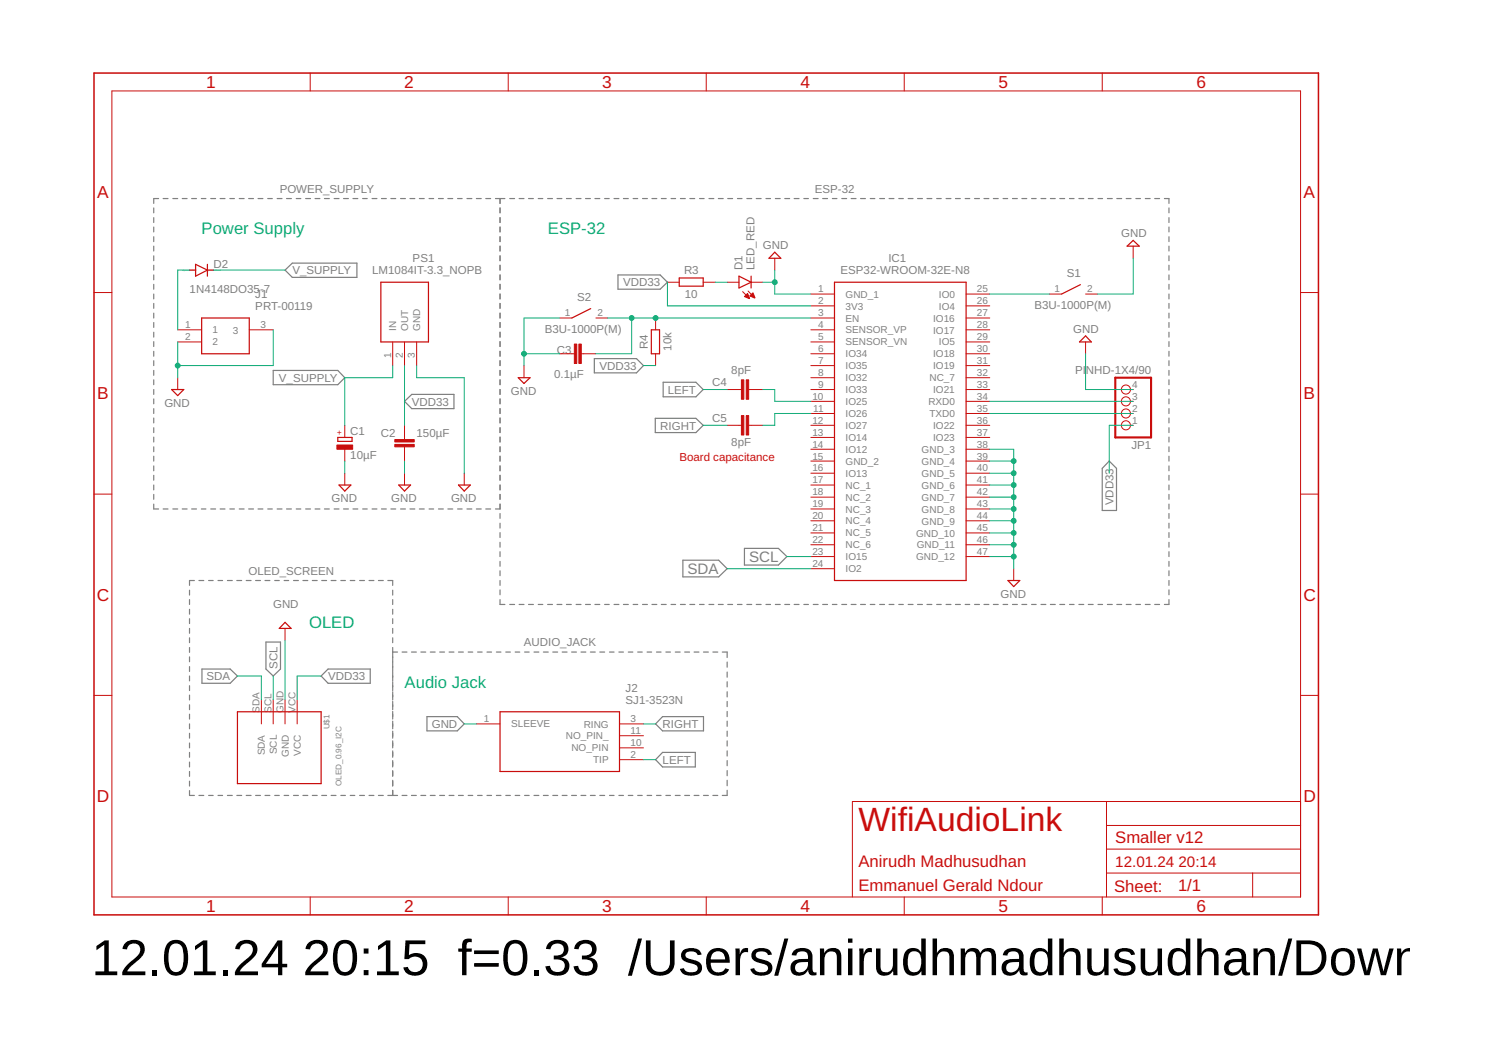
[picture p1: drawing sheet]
<svg xmlns="http://www.w3.org/2000/svg" width="105mm" height="74mm" viewBox="0 0 105 74" stroke-linecap="round" stroke-linejoin="round" font-family="sans-serif">
<g fill="none" stroke="#808080" stroke-width=".08">
<path d="M10.7 14.5v.4M10.7 15.2v.3M10.7 15.9v.3M10.7 16.5v.4M10.7 17.2v.3M10.7 17.9v.3M10.7 18.5v.4M10.7 19.2v.3M10.7 19.9v.3M11.1 13.9h-.4v.3M11.4 13.9h.3M12.1 13.9h.3"/>
<path d="M12.7 13.9h.4M13.4 13.9h.3M14.1 13.9h.3M14.7 13.9h.3M15.4 13.9h.3M16 13.9h.4M16.7 13.9h.3M17.4 13.9h.3M18 13.9h.4M18.7 13.9h.3M19.3 13.9h.4M19.9 18.9l.5-.5h4.5v1h-4.5z"/>
<path d="M20 13.9h.3M20.7 13.9h.3M21.3 13.9h.4M22 13.9h.3M22.6 13.9h.4M23.3 13.9h.4M24 13.9h.3M24.6 13.9h.4M25.3 13.9h.3M26 13.9h.3M26.6 13.9h.4M27.3 13.9h.3"/>
<path d="M28 13.9h.3M28.6 13.9h.4M29.3 13.9h.3M30 13.9h.3M30.6 13.9h.3M31.3 13.9h.3M31.9 13.9h.4M32.6 13.9h.3M33.3 13.9h.3M33.9 13.9h.3M34.6 13.9h.6M34.9 13.9v.3"/>
<path d="M34.9 14.5v.4M34.9 15.2v.3M34.9 15.9v.3M34.9 16.5v.4M34.9 17.2v.3M34.9 17.9v.3M34.9 18.5v.4M34.9 19.2v.3M34.9 19.9v.3M35.6 13.9h.3M36.2 13.9h.4M36.9 13.9h.3"/>
<path d="M37.6 13.9h.3M38.2 13.9h.4M38.9 13.9h.3M39.5 13.9h.4M40.2 13.9h.4M40.9 13.9h.3M41.5 13.9h.4M42.2 13.9h.3M42.9 13.9h.3M43.1 19.2h3l.5 .5-.5 .5h-3zM43.5 13.9h.4M44.2 13.9h.3"/>
<path d="M44.9 13.9h.3M45.5 13.9h.3M46.2 13.9h.3M46.8 13.9h.4M47.5 13.9h.3M48.2 13.9h.3M48.8 13.9h.3M49.5 13.9h.3M50.1 13.9h.4M50.8 13.9h.3M51.5 13.9h.3M52.1 13.9h.4"/>
<path d="M52.8 13.9h.3M53.5 13.9h.3M54.1 13.9h.4M54.8 13.9h.3M55.4 13.9h.4M56.1 13.9h.3M56.8 13.9h.3M57.4 13.9h.4M58.1 13.9h.3M58.8 13.9h.3M59.4 13.9h.4M60.1 13.9h.3"/>
<path d="M60.7 13.9h.4M61.4 13.9h.3M62.1 13.9h.3M62.7 13.9h.4M63.4 13.9h.3M64.1 13.9h.3M64.7 13.9h.3M65.4 13.9h.3M66 13.9h.4M66.7 13.9h.3M67.4 13.9h.3M68 13.9h.4"/>
<path d="M68.7 13.9h.3M69.3 13.9h.4M70 13.9h.3M70.7 13.9h.3M71.3 13.9h.4M72 13.9h.3M72.7 13.9h.3M73.3 13.9h.4M74 13.9h.3M74.7 13.9h.3M75.3 13.9h.3M76 13.9h.3"/>
<path d="M76.6 13.9h.4M77.3 13.9h.3M78 13.9h.3M78.6 13.9h.4M79.3 13.9h.3M79.9 13.9h.4M80.6 13.9h.3M81.3 13.9h.3v.3M81.6 14.5v.4M81.6 15.2v.3M81.6 15.9v.3M81.6 16.5v.4"/>
<path d="M81.6 17.2v.3M81.6 17.9v.3M81.6 18.5v.4M81.6 19.2v.3M81.6 19.9v.3M10.7 20.5v.4M10.7 21.2v.3M10.7 21.9v.3M10.7 22.5v.4M10.7 23.2v.3M10.7 23.9v.3M10.7 24.5v.4"/>
<path d="M10.7 25.2v.3M10.7 25.9v.3M10.7 26.5v.4M10.7 27.2v.3M10.7 27.9v.3M10.7 28.5v.4M10.7 29.2v.3M10.7 29.9v.3M10.7 30.5v.4M10.7 31.2v.3M10.7 31.9v.3M10.7 32.5v.4"/>
<path d="M10.7 33.2v.3M10.7 33.9v.3M10.7 34.5v.4M10.7 35.2v.3h.4M11.4 35.5h.3M12.1 35.5h.3M12.7 35.5h.4M13.4 35.5h.3M14.1 35.5h.3M14.7 35.5h.3M15.4 35.5h.3M16 35.5h.4"/>
<path d="M16.7 35.5h.3M17.4 35.5h.3M18 35.5h.4M18.7 35.5h.3M19.1 25.9h4.5l.5 .5-.5 .5h-4.5zM19.3 35.5h.4M20 35.5h.3M20.7 35.5h.3M21.3 35.5h.4M22 35.5h.3M22.6 35.5h.4M23.3 35.5h.4"/>
<path d="M24 35.5h.3M24.6 35.5h.4M25.3 35.5h.3M26 35.5h.3M26.6 35.5h.4M27.3 35.5h.3M28 35.5h.3M28.2 28l.5-.5h3v1h-3zM28.6 35.5h.4M29.3 35.5h.3M30 35.5h.3M30.6 35.5h.3"/>
<path d="M31.3 35.5h.3M31.9 35.5h.4M32.6 35.5h.3M33.3 35.5h.3M33.9 35.5h.3M34.9 20.5v.4M34.9 21.2v.3M34.9 21.9v.3M34.9 22.5v.4M34.9 23.2v.3M34.9 23.9v.3M34.9 24.5v.4"/>
<path d="M34.9 25.2v.3M34.9 25.9v.3M34.9 26.5v.4M34.9 27.2v.3M34.9 27.9v.3M34.9 28.5v.4M34.9 29.2v.3M34.9 29.9v.3M34.9 30.5v.4M34.9 31.2v.3M34.9 31.9v.3M34.9 32.5v.4"/>
<path d="M34.9 33.2v.3M34.9 33.9v.3M34.9 34.5v.4M34.9 35.2v.3h-.3M34.9 35.9v.3M34.9 36.5v.4M34.9 37.2v.3M34.9 37.9v.3M34.9 38.5v.4M34.9 39.2v.3M34.9 39.9v.3M41.5 25h2.9l.5 .5-.5 .5h-2.9z"/>
<path d="M45.7 29.2h2.9l.5 .5-.5 .5h-2.9zM46.3 26.7h2.3l.5 .5-.5 .5h-2.3zM47.7 39.1h2.5l.6 .6-.6 .6h-2.5zM52 38.3h2.3l.6 .6-.6 .6h-2.3zM77.4 32.2l.5 .5v2.9h-1v-2.9zM81.6 20.5v.4M81.6 21.2v.3M81.6 21.9v.3M81.6 22.5v.4M81.6 23.2v.3M81.6 23.9v.3M81.6 24.5v.4"/>
<path d="M81.6 25.2v.3M81.6 25.9v.3M81.6 26.5v.4M81.6 27.2v.3M81.6 27.9v.3M81.6 28.5v.4M81.6 29.2v.3M81.6 29.9v.3M81.6 30.5v.4M81.6 31.2v.3M81.6 31.9v.3M81.6 32.5v.4"/>
<path d="M81.6 33.2v.3M81.6 33.9v.3M81.6 34.5v.4M81.6 35.2v.3M81.6 35.9v.3M81.6 36.5v.4M81.6 37.2v.3M81.6 37.9v.3M81.6 38.5v.4M81.6 39.2v.3M81.6 39.9v.3M13.2 41.2v.4"/>
<path d="M13.2 41.9v.3M13.2 42.5v.4M13.2 43.2v.3M13.2 43.9v.3M13.2 44.5v.4M13.2 45.2v.4M13.2 45.9v.3M13.2 46.5v.4M13.2 47.2v.3M13.2 47.9v.3M13.2 48.5v.4M13.2 49.2v.4"/>
<path d="M13.2 49.9v.3M13.2 50.5v.4M13.2 51.2v.3M13.2 51.9v.3M13.2 52.5v.4M13.2 53.2v.4M13.2 53.9v.3M13.2 54.5v.4M13.2 55.2v.3h.4M13.6 40.5h-.4v.4M13.9 40.5h.3M13.9 55.5h.3"/>
<path d="M14.1 46.7h2l.5 .5-.5 .5h-2zM14.6 40.5h.3M14.6 55.5h.3M15.2 40.5h.3M15.2 55.5h.3M15.9 40.5h.3M15.9 55.5h.3M16.5 40.5h.4M16.5 55.5h.4M17.2 40.5h.3M17.2 55.5h.3M17.8 40.5h.4"/>
<path d="M17.8 55.5h.4M18.5 40.5h.3M18.5 55.5h.3M18.6 44.8h1v1.9l-.5 .5-.5-.5zM19.2 40.5h.3M19.2 55.5h.3M19.8 40.5h.4M19.8 55.5h.4M20.5 40.5h.3M20.5 55.5h.3M21.1 40.5h.4M21.1 55.5h.4"/>
<path d="M21.8 40.5h.3M21.8 55.5h.3M22.4 47.2l.5-.5h2.9v1h-2.9zM22.5 40.5h.3M22.5 55.5h.3M23.1 40.5h.4M23.1 55.5h.4M23.8 40.5h.3M23.8 55.5h.3M24.4 40.5h.4M24.4 55.5h.4M25.1 40.5h.3"/>
<path d="M25.1 55.5h.3M25.8 40.5h.3M25.8 55.5h.3M26.4 40.5h.4M26.4 55.5h.4M27.1 40.5h.3v.4M27.1 55.5h.6M27.4 41.2v.4M27.4 41.9v.3M27.4 42.5v.4M27.4 43.2v.3M27.4 43.9v.3"/>
<path d="M27.4 44.5v.4M27.4 45.2v1.7M27.4 46.9v.6M27.4 47.6v.6M27.4 48.3v.6M27.4 49v.6M27.4 49.7v.5M27.4 50.4v.5M27.4 51.1v.4M27.4 51.7v.5M27.4 52.4v.5M27.4 53.1v.5"/>
<path d="M27.4 53.8v.4M27.4 54.5v.4M27.4 55.2v.3M27.4 45.5h.3M28.1 55.5h.3M28.1 45.5h.3M28.7 55.5h.4M28.7 45.5h.4M29.4 55.5h.3M29.4 45.5h.3M29.8 50h2.1l.5 .5-.5 .5h-2.1zM30 55.5h.4"/>
<path d="M30 45.5h.4M30.7 55.5h.3M30.7 45.5h.3M31.3 55.5h.4M31.3 45.5h.4M32 55.5h.3M32 45.5h.3M32.7 55.5h.3M32.7 45.5h.3M33.3 55.5h.4M33.3 45.5h.4M34 55.5h.3"/>
<path d="M34 45.5h.3M34.6 55.5h.4M34.6 45.5h.4M34.9 40.5v.4M34.9 41.2v.3M34.9 41.9v.3h.3M35.3 55.5h.3M35.3 45.5h.3M35.6 42.2h.3M36 55.5h.3M36 45.5h.3M36.2 42.2h.4"/>
<path d="M36.6 55.5h.3M36.6 45.5h.3M36.9 42.2h.3M37.3 55.5h.3M37.3 45.5h.3M37.6 42.2h.3M37.9 55.5h.4M37.9 45.5h.4M38.2 42.2h.4M38.6 55.5h.3M38.6 45.5h.3M38.9 42.2h.3"/>
<path d="M39.2 55.5h.4M39.2 45.5h.4M39.5 42.2h.4M39.9 55.5h.3M39.9 45.5h.3M40.2 42.2h.4M40.6 55.5h.3M40.6 45.5h.3M40.9 42.2h.3M41.2 55.5h.4M41.2 45.5h.4M41.5 42.2h.4"/>
<path d="M41.9 55.5h.3M41.9 45.5h.3M42.2 42.2h.3M42.5 55.5h.4M42.5 45.5h.4M42.9 42.2h.3M43.2 55.5h.3M43.2 45.5h.3M43.5 42.2h.4M43.9 55.5h.3M43.9 45.5h.3M44.2 42.2h.3"/>
<path d="M44.5 55.5h.3M44.5 45.5h.3M44.9 42.2h.3M45.2 55.5h.3M45.2 45.5h.3M45.5 42.2h.3M45.8 55.5h.3M45.8 45.5h.3M46.2 42.2h.3M46.2 50h2.9v1h-2.9l-.4-.5zM46.2 52.5h2.3v1.1h-2.3l-.4-.6zM46.5 55.5h.3"/>
<path d="M46.5 45.5h.3M46.8 42.2h.4M47.1 55.5h.4M47.1 45.5h.4M47.5 42.2h.3M47.8 55.5h.3M47.8 45.5h.3M48.2 42.2h.3M48.5 55.5h.3M48.5 45.5h.3M48.8 42.2h.3M49.1 55.5h.3"/>
<path d="M49.1 45.5h.3M49.5 42.2h.3M49.8 55.5h.3M49.8 45.5h.3M50.1 42.2h.4M50.4 45.5h.4v.4M50.8 55.2v.3h-.4M50.8 46.2v.4M50.8 46.9v.4M50.8 47.6v.4M50.8 48.3v.4M50.8 49v.3"/>
<path d="M50.8 49.7v.3M50.8 50.4v.3M50.8 51.1v.3M50.8 51.7v.4M50.8 52.4v.4M50.8 53.1v.4M50.8 53.8v.4M50.8 54.5v.4M50.8 42.2h.3M51.5 42.2h.3M52.1 42.2h.4M52.8 42.2h.3"/>
<path d="M53.5 42.2h.3M54.1 42.2h.4M54.8 42.2h.3M55.4 42.2h.4M56.1 42.2h.3M56.8 42.2h.3M57.4 42.2h.4M58.1 42.2h.3M58.8 42.2h.3M59.4 42.2h.4M60.1 42.2h.3M60.7 42.2h.4"/>
<path d="M61.4 42.2h.3M62.1 42.2h.3M62.7 42.2h.4M63.4 42.2h.3M64.1 42.2h.3M64.7 42.2h.3M65.4 42.2h.3M66 42.2h.4M66.7 42.2h.3M67.4 42.2h.3M68 42.2h.4M68.7 42.2h.3"/>
<path d="M69.3 42.2h.4M70 42.2h.3M70.7 42.2h.3M71.3 42.2h.4M72 42.2h.3M72.7 42.2h.3M73.3 42.2h.4M74 42.2h.3M74.7 42.2h.3M75.3 42.2h.3M76 42.2h.3M76.6 42.2h.4"/>
<path d="M77.3 42.2h.3M78 42.2h.3M78.6 42.2h.4M79.3 42.2h.3M79.9 42.2h.4M80.6 42.2h.3M81.6 40.5v.4M81.6 41.2v.3M81.6 41.9v.3h-.3"/>
</g>
<g fill="none" stroke="#c90d0c" stroke-width=".08">
<path d="M13.2 18.9h.5M13.7 18.5l.8 .4-.8 .4zM14.5 18.5v.8M14.5 18.9h.4M26.6 19.7h3.3v4.2h-3.3zM47.4 19.4h1.7v.6h-1.7zM51.6 19.3l.8 .4-.8 .4zM52.4 19.3v.8M54.1 17.6l.4 .4h-.8zM58.3 19.7h9.1v20.8h-9.1zM75.4 19.9l-1.3 .6M78.7 17.2l.4-.4 .4 .4z"/>
<path d="M12 27.2h.8l-.4 .4zM14.1 22.2h3.3v2.5h-3.3zM23.6 30.5h1v.3h-1zM23.7 33.9h.8l-.4 .4zM27.8 33.9h.9l-.5 .4zM32 33.9h.8l-.4 .4zM36.2 26.4h.8l-.4 .4zM41.2 21.5l-1.3 .7M45.5 23h.5v1.7h-.5zM75.8 23.5l.4 .4h-.8zM16.6 49.7h5.8v5h-5.8zM19.9 43.5l.4 .4h-.8z"/>
<path d="M34.9 49.7h8.3v4.2h-8.3zM70.4 40.5h.8l-.4 .5z"/>
</g>
<g fill="none" stroke="#c90d0c" stroke-width=".07">
<path d="M7.8 6.3h83v56.3h-83zM21.7 5.1v1.2M35.5 5.1v1.2M46.6 19.7h.8M49.1 19.7h.8M49.3 5.1v1.2M50.8 19.7h.8M52.4 19.7h.9M54.1 18v.9M63.1 5.1v1.2M76.9 5.1v1.2M79.1 17.2v.8"/>
<path d="M6.6 20.4h1.2M6.6 34.5h1.2M12.4 23h1.7M12.4 23.9h1.7M12.4 26.4v.8M17.4 23h1.7M24.1 29.7v.8M24.1 31.4v.8M24.1 33v.9M27.4 23.9v1.6M28.2 23.9v1.6M28.2 29.7v1"/>
<path d="M28.2 31.2v1M28.2 33v.9M29.1 23.9v1.6M32.4 33v.9M36.6 25.5v.9M39.1 22.2h.8M39.1 24.7h1M40.6 24.7h1M41.6 22.2h.8M45.8 22.2v.8M45.8 24.7v.8M50.8 27.2h1"/>
<path d="M50.8 29.7h1M51.8 20.4l.5 .4M52.2 20.3l.5 .5M52.3 27.2h1M52.3 29.7h1M56.6 20.5h1.7M56.6 21.4h1.7M56.6 22.2h1.7M56.6 23h1.7M56.6 23.9h1.7M56.6 24.7h1.7M56.6 25.5h1.7"/>
<path d="M56.6 26.4h1.7M56.6 27.2h1.7M56.6 28h1.7M56.6 28.9h1.7M56.6 29.7h1.7M56.6 30.5h1.7M56.6 31.4h1.7M56.6 32.2h1.7M56.6 33h1.7M56.6 33.9h1.7M56.6 34.7h1.7M56.6 35.5h1.7"/>
<path d="M56.6 36.4h1.7M56.6 37.2h1.7M56.6 38h1.7M56.6 38.9h1.7M56.6 39.7h1.7M67.4 20.5h1.7M67.4 21.4h1.7M67.4 22.2h1.7M67.4 23h1.7M67.4 23.9h1.7M67.4 24.7h1.7M67.4 25.5h1.7"/>
<path d="M67.4 26.4h1.7M67.4 27.2h1.7M67.4 28h1.7M67.4 28.9h1.7M67.4 29.7h1.7M67.4 30.5h1.7M67.4 31.4h1.7M67.4 32.2h1.7M67.4 33h1.7M67.4 33.9h1.7M67.4 34.7h1.7M67.4 35.5h1.7"/>
<path d="M67.4 36.4h1.7M67.4 37.2h1.7M67.4 38h1.7M67.4 38.9h1.7M70.8 39.7v.8M73.3 20.5h.8M75.8 20.5h.8M75.8 23.9v.8M78.9 27.2h.2M78.9 28h.2M78.9 28.9h.2M78.9 29.7h.2"/>
<path d="M90.8 20.4h1.2M90.8 34.5h1.2M6.6 48.6h1.2M18.2 48.9v1.6M19.1 48.9v1.6M19.9 43.9v.8M19.9 48.9v1.6M20.7 48.9v1.6M33.3 50.5h1.6M43.2 50.5h1.7M43.2 53h1.7M43.2 52.2h1.7"/>
<path d="M43.2 51.4h1.7M77.2 56v6.6M77.2 59.3h13.6M77.2 57.6h13.6M90.8 56h-31.3v6.6M90.8 48.6h1.2M21.7 62.6v1.3M35.5 62.6v1.3M49.3 62.6v1.3M63.1 62.6v1.3M76.9 62.6v1.3M77.2 61h13.6"/>
<path d="M87.4 61v1.6"/>
<circle cx="78.6" cy="29.7" r=".32"/>
<circle cx="78.6" cy="28.9" r=".32"/>
<circle cx="78.6" cy="28" r=".32"/>
<circle cx="78.6" cy="27.2" r=".32"/>
</g>
<g fill="#c90d0c" stroke="#c90d0c" stroke-width=".07">
<path d="M23.5 31.1h1.1v.3h-1.1z"/>
<path d="M27.6 31h1.3v.2h-1.3z"/>
<path d="M27.6 30.7h1.3v.2h-1.3z"/>
<path d="M40.1 24h.2v1.4h-.2z"/>
<path d="M40.4 24h.2v1.4h-.2z"/>
<path d="M52.1 26.5h.2v1.4h-.2z"/>
<path d="M51.8 26.5h.1v1.4h-.1z"/>
<path d="M52.1 29h.2v1.4h-.2z"/>
<path d="M51.8 29h.1v1.4h-.1z"/>
</g>
<path d="M77.9 26.4h2.4v4.1h-2.4z" fill="none" stroke="#c90d0c" stroke-width=".15"/>
<g fill="#c90d0c" stroke="#c90d0c" stroke-width=".07">
<path d="M52 20.7l.2-.2 .1 .3z" fill-rule="evenodd"/>
<path d="M52.3 20.7l.3-.3 .1 .4z" fill-rule="evenodd"/>
</g>
<path d="M6.6 5.1h85.4v58.8h-85.4z" fill="none" stroke="#c90d0c" stroke-width=".11"/>
<g fill="none" stroke="#0dab76" stroke-width=".07">
<path d="M13.2 18.9h-.8v4.1M14.9 18.9h5M46.6 19.7v1.7h10M49.9 19.7h.9M53.3 19.7h.8M54.1 18.9v1.6h2.5M79.1 18v2.5h-2.5M12.4 23.9v2.5M19.1 23v2.5h-6.7M24.1 32.2v.8M27.4 25.5v.9h-3.3v3.3M28.2 25.5v4.2"/>
<path d="M28.2 32.2v.8M29.1 25.5v.9h3.3v6.6M36.6 24.7h2.5M39.1 22.2h-2.5v3.3M42.4 22.2h14.2M44.1 22.2v2.5h-2.5M44.9 25.5h.9M49.1 27.2h1.7M49.1 29.7h1.7M50.8 39.7h5.8M53.3 27.2h.8v.8h2.5M54.9 38.9h1.7"/>
<path d="M56.6 28.9h-2.5v.8h-.8M69.1 20.5h4.2M69.1 31.4h1.7v8.3M69.1 32.2h1.7M69.1 33h1.7M69.1 33.9h1.7M69.1 34.7h1.7M69.1 35.5h1.7M69.1 36.4h1.7M69.1 37.2h1.7M69.1 38h1.7M69.1 38.9h1.7"/>
<path d="M69.1 28h10M69.1 28.9h10M75.8 24.7v2.5h3.3M79.1 29.7h-1.7v3.3M16.6 47.2h1.6v1.7M19.1 47.2v1.7M19.9 44.7v4.2M22.4 47.2h-1.7v1.7M32.4 50.5h.9M44.9 50.5h.9M44.9 53h.9"/>
</g>
<g fill="#0dab76" stroke="#0dab76" stroke-width=".07">
<circle cx="12.4" cy="25.5" r=".17"/>
<circle cx="54.1" cy="19.7" r=".17"/>
<circle cx="70.8" cy="32.2" r=".17"/>
<circle cx="70.8" cy="33" r=".17"/>
<circle cx="70.8" cy="33.9" r=".17"/>
<circle cx="70.8" cy="34.7" r=".17"/>
<circle cx="70.8" cy="35.5" r=".17"/>
<circle cx="70.8" cy="36.4" r=".17"/>
<circle cx="70.8" cy="37.2" r=".17"/>
<circle cx="70.8" cy="38" r=".17"/>
<circle cx="70.8" cy="38.9" r=".17"/>
<circle cx="36.6" cy="24.7" r=".17"/>
<circle cx="44.1" cy="22.2" r=".17"/>
<circle cx="45.8" cy="22.2" r=".17"/>
</g>
<g font-size="3.5">
<text x="6.4" y="68.1">12.01.24</text>
<text x="21.1" y="68.1">20:15 f=0.33 /Users/anirudhmadhusudhan/Download</text>
</g>
<text font-size="2.3" fill="#c90d0c" x="59.9" y="58">WifiAudioLink</text>
<g font-size="1.2" fill="#c90d0c">
<text x="14.4" y="6.2">1</text>
<text x="28.2" y="6.2">2</text>
<text x="42" y="6.2">3</text>
<text x="55.9" y="6.2">4</text>
<text x="69.7" y="6.2">5</text>
<text x="83.5" y="6.2">6</text>
<text x="6.8" y="13.8">A</text>
<text x="91" y="13.8">A</text>
<text x="6.8" y="27.9">B</text>
<text x="91" y="27.9">B</text>
<text x="6.8" y="42">C</text>
<text x="91" y="42">C</text>
<text x="6.8" y="56">D</text>
<text x="77.9" y="58.9">Smaller v12</text>
<text x="91" y="56">D</text>
<text x="14.4" y="63.7">1</text>
<text x="28.2" y="63.7">2</text>
<text x="42" y="63.7">3</text>
<text x="55.9" y="63.7">4</text>
<text x="59.9" y="60.5">Anirudh Madhusudhan</text>
<text x="59.9" y="62.2">Emmanuel Gerald Ndour</text>
<text x="69.7" y="63.7">5</text>
<text x="77.8" y="62.3">Sheet:</text>
<text x="82.2" y="62.2">1/1</text>
<text x="83.5" y="63.7">6</text>
</g>
<g font-size="1.2" fill="#0dab76">
<text x="14.1" y="16.4">Power Supply</text>
<text x="38.2" y="16.4">ESP-32</text>
<text x="21.6" y="43.9">OLED</text>
<text x="28.2" y="48">Audio Jack</text>
</g>
<g font-size="1.1" fill="#808080">
<text x="48" y="40.1">SDA</text>
<text x="52.3" y="39.2">SCL</text>
</g>
<g font-size="1.1" fill="#c90d0c">
<text x="77.9" y="60.5">12.01.24</text>
<text x="82.3" y="60.5">20:14</text>
</g>
<g font-size=".8" fill="#808080">
<text x="19.5" y="13.4">POWER_SUPPLY</text>
<text x="53.2" y="17.4">GND</text>
<text x="56.9" y="13.4">ESP-32</text>
<text x="78.3" y="16.6">GND</text>
<text x="13.2" y="20.5">1N4148DO35-7</text>
<text x="14.9" y="18.7">D2</text>
<text x="17.8" y="21.7">PRT-00119</text>
<text x="17.8" y="20.8">J1</text>
<text x="20.4" y="19.2">V_SUPPLY</text>
<text x="26" y="19.2">LM1084IT-3.3_NOPB</text>
<text x="28.8" y="18.3">PS1</text>
<text x="38" y="23.2">B3U-1000P(M)</text>
<text x="40.3" y="21">S2</text>
<text x="43.5" y="20">VDD33</text>
<text x="47.7" y="19.2">R3</text>
<text x="47.8" y="20.8">10</text>
<text x="51.8" y="18.9" transform="rotate(-90 51.8 18.9)">D1</text>
<text x="52.7" y="18.9" transform="rotate(-90 52.7 18.9)">LED_RED</text>
<text x="58.7" y="19.2">ESP32-WROOM-32E-N8</text>
<text x="62" y="18.3">IC1</text>
<text x="72.2" y="21.6">B3U-1000P(M)</text>
<text x="74.5" y="19.4">S1</text>
<text x="74.9" y="23.3">GND</text>
<text x="11.5" y="28.4">GND</text>
<text x="19.5" y="26.7">V_SUPPLY</text>
<text x="28.7" y="28.3">VDD33</text>
<text x="35.7" y="27.6">GND</text>
<text x="38.7" y="26.4">0.1µF</text>
<text x="38.9" y="24.7">C3</text>
<text x="41.8" y="25.8">VDD33</text>
<text x="45.2" y="24.4" transform="rotate(-90 45.2 24.4)">R4</text>
<text x="46.6" y="27.5">LEFT</text>
<text x="46.9" y="24.5" transform="rotate(-90 46.9 24.5)">10k</text>
<text x="49.7" y="27">C4</text>
<text x="49.7" y="29.5">C5</text>
<text x="51" y="26.1">8pF</text>
<text x="75" y="26.1">PI</text>
<text x="75.8" y="26.1">NHD-1X4/90</text>
<text x="23.1" y="35.1">GND</text>
<text x="24.5" y="32">10µF</text>
<text x="24.5" y="30.4">C1</text>
<text x="26.6" y="30.5">C2</text>
<text x="27.3" y="35.1">GND</text>
<text x="29.1" y="30.5">150µF</text>
<text x="31.5" y="35.1">GND</text>
<text x="46.1" y="30">RIGHT</text>
<text x="51" y="31.1">8pF</text>
<text x="77.7" y="35.3" transform="rotate(-90 77.7 35.3)">VDD33</text>
<text x="79" y="31.3">JP1</text>
<text x="17.3" y="40.1">OLED_SCREEN</text>
<text x="69.8" y="41.7">GND</text>
<text x="14.4" y="47.5">SDA</text>
<text x="19.1" y="42.4">GND</text>
<text x="19.4" y="46.7" transform="rotate(-90 19.4 46.7)">SCL</text>
<text x="22.9" y="47.5">VDD33</text>
<text x="36.6" y="45.1">AUDIO_JACK</text>
<text x="30.1" y="50.8">GND</text>
<text x="43.7" y="49.2">SJ1-3523N</text>
<text x="43.7" y="48.3">J2</text>
<text x="46.3" y="53.3">LEFT</text>
<text x="46.3" y="50.8">RIGHT</text>
</g>
<text font-size=".8" fill="#c90d0c" x="47.4" y="32.2">Board capacitance</text>
<g font-size=".7" fill="#808080">
<text x="12.9" y="22.9">1</text>
<text x="12.9" y="23.7">2</text>
<text x="14.8" y="23.3">1</text>
<text x="16.3" y="23.3">3</text>
<text x="18.2" y="22.9">3</text>
<text x="27.7" y="23.1" transform="rotate(-90 27.7 23.1)">IN</text>
<text x="28.5" y="23.1" transform="rotate(-90 28.5 23.1)">OUT</text>
<text x="29.3" y="23.1" transform="rotate(-90 29.3 23.1)">GND</text>
<text x="39.4" y="22.1">1</text>
<text x="41.7" y="22.1">2</text>
<text x="57.1" y="20.4">1</text>
<text x="57.1" y="21.2">2</text>
<text x="57.1" y="22.1">3</text>
<text x="57.1" y="22.9">4</text>
<text x="57.1" y="23.7">5</text>
<text x="59" y="20.8">GND_1</text>
<text x="59" y="21.6">3V3</text>
<text x="59" y="22.4">EN</text>
<text x="59" y="23.3">SENSOR_VP</text>
<text x="65.1" y="22.5">IO16</text>
<text x="65.1" y="23.3">IO17</text>
<text x="65.5" y="20.8">IO0</text>
<text x="65.5" y="21.6">IO4</text>
<text x="68.2" y="20.4">25</text>
<text x="68.2" y="21.2">26</text>
<text x="68.2" y="22.1">27</text>
<text x="68.2" y="22.9">28</text>
<text x="68.2" y="23.7">29</text>
<text x="73.6" y="20.4">1</text>
<text x="75.9" y="20.4">2</text>
<text x="14.8" y="24.1">2</text>
<text x="27.3" y="25" transform="rotate(-90 27.3 25)">1</text>
<text x="28.1" y="25" transform="rotate(-90 28.1 25)">2</text>
<text x="29" y="25" transform="rotate(-90 29 25)">3</text>
<text x="56.7" y="27.9">10</text>
<text x="56.7" y="29.6">12</text>
<text x="56.8" y="28.8">11</text>
<text x="57.1" y="24.6">6</text>
<text x="57.1" y="25.4">7</text>
<text x="57.1" y="26.3">8</text>
<text x="57.1" y="27.1">9</text>
<text x="59" y="24.1">SENSOR_VN</text>
<text x="59" y="24.9">IO34</text>
<text x="59" y="25.8">IO35</text>
<text x="59" y="26.6">IO32</text>
<text x="59" y="27.5">IO33</text>
<text x="59" y="28.3">IO25</text>
<text x="59" y="29.1">IO26</text>
<text x="59" y="30">IO27</text>
<text x="64.8" y="28.3">RXD0</text>
<text x="64.9" y="26.6">NC_7</text>
<text x="64.9" y="29.1">TXD0</text>
<text x="65.1" y="25">IO18</text>
<text x="65.1" y="25.8">IO19</text>
<text x="65.1" y="27.5">IO21</text>
<text x="65.1" y="30">IO22</text>
<text x="65.5" y="24.1">IO5</text>
<text x="68.2" y="24.6">30</text>
<text x="68.2" y="25.4">31</text>
<text x="68.2" y="26.3">32</text>
<text x="68.2" y="27.1">33</text>
<text x="68.2" y="27.9">34</text>
<text x="68.2" y="28.8">35</text>
<text x="68.2" y="29.6">36</text>
<text x="79" y="29.6">1</text>
<text x="79" y="28.8">2</text>
<text x="79" y="27.9">3</text>
<text x="79" y="27.1">4</text>
<text x="56.7" y="30.4">13</text>
<text x="56.7" y="31.3">14</text>
<text x="56.7" y="32.1">15</text>
<text x="56.7" y="32.9">16</text>
<text x="56.7" y="33.8">17</text>
<text x="56.7" y="34.6">18</text>
<text x="56.7" y="35.4">19</text>
<text x="59" y="30.8">IO14</text>
<text x="59" y="31.6">IO12</text>
<text x="59" y="32.5">GND_2</text>
<text x="59" y="33.3">IO13</text>
<text x="59" y="34.1">NC_1</text>
<text x="59" y="35">NC_2</text>
<text x="59" y="35.8">NC_3</text>
<text x="64.3" y="31.6">GND_3</text>
<text x="64.3" y="32.5">GND_4</text>
<text x="64.3" y="33.3">GND_5</text>
<text x="64.3" y="34.1">GND_6</text>
<text x="64.3" y="35">GND_7</text>
<text x="64.3" y="35.8">GND_8</text>
<text x="65.1" y="30.8">IO23</text>
<text x="68.2" y="30.4">37</text>
<text x="68.2" y="31.3">38</text>
<text x="68.2" y="32.1">39</text>
<text x="68.2" y="32.9">40</text>
<text x="68.2" y="33.8">41</text>
<text x="68.2" y="34.6">42</text>
<text x="68.2" y="35.4">43</text>
<text x="56.7" y="36.3">20</text>
<text x="56.7" y="37.1">21</text>
<text x="56.7" y="37.9">22</text>
<text x="56.7" y="38.8">23</text>
<text x="56.7" y="39.6">24</text>
<text x="59" y="36.6">NC_4</text>
<text x="59" y="37.5">NC_5</text>
<text x="59" y="38.3">NC_6</text>
<text x="59" y="39.1">IO15</text>
<text x="59" y="40">IO2</text>
<text x="64" y="37.5">GND_10</text>
<text x="64" y="39.1">GND_12</text>
<text x="64" y="38.3">GND_11</text>
<text x="64.3" y="36.6">GND_9</text>
<text x="68.2" y="36.3">44</text>
<text x="68.2" y="37.1">45</text>
<text x="68.2" y="37.9">46</text>
<text x="68.2" y="38.8">47</text>
<text x="18.1" y="49.8" transform="rotate(-90 18.1 49.8)">SDA</text>
<text x="18.5" y="52.7" transform="rotate(-90 18.5 52.7)">SDA</text>
<text x="19" y="49.8" transform="rotate(-90 19 49.8)">SCL</text>
<text x="19.3" y="52.7" transform="rotate(-90 19.3 52.7)">SCL</text>
<text x="19.8" y="49.8" transform="rotate(-90 19.8 49.8)">GND</text>
<text x="20.2" y="52.9" transform="rotate(-90 20.2 52.9)">GND</text>
<text x="20.6" y="49.8" transform="rotate(-90 20.6 49.8)">VCC</text>
<text x="21" y="52.8" transform="rotate(-90 21 52.8)">VCC</text>
<text x="33.8" y="50.4">1</text>
<text x="35.7" y="50.8">SLEEVE</text>
<text x="39.5" y="51.6">NO_PIN_</text>
<text x="39.9" y="52.5">NO_PIN</text>
<text x="40.7" y="50.8">RING</text>
<text x="41.4" y="53.3">TIP</text>
<text x="44" y="52.9">2</text>
<text x="44" y="50.4">3</text>
<text x="44" y="52.1">10</text>
<text x="44" y="51.3">11</text>
</g>
<text font-size=".6" fill="#c90d0c" x="23.9" y="30.4" transform="rotate(-90 23.9 30.4)">+</text>
<g font-size=".6" fill="#808080">
<text x="23" y="50.9" transform="rotate(-90 23 50.9)">U$1</text>
<text x="23.8" y="54.9" transform="rotate(-90 23.8 54.9)">OLED_0.96_I2C</text>
</g>
</svg>
